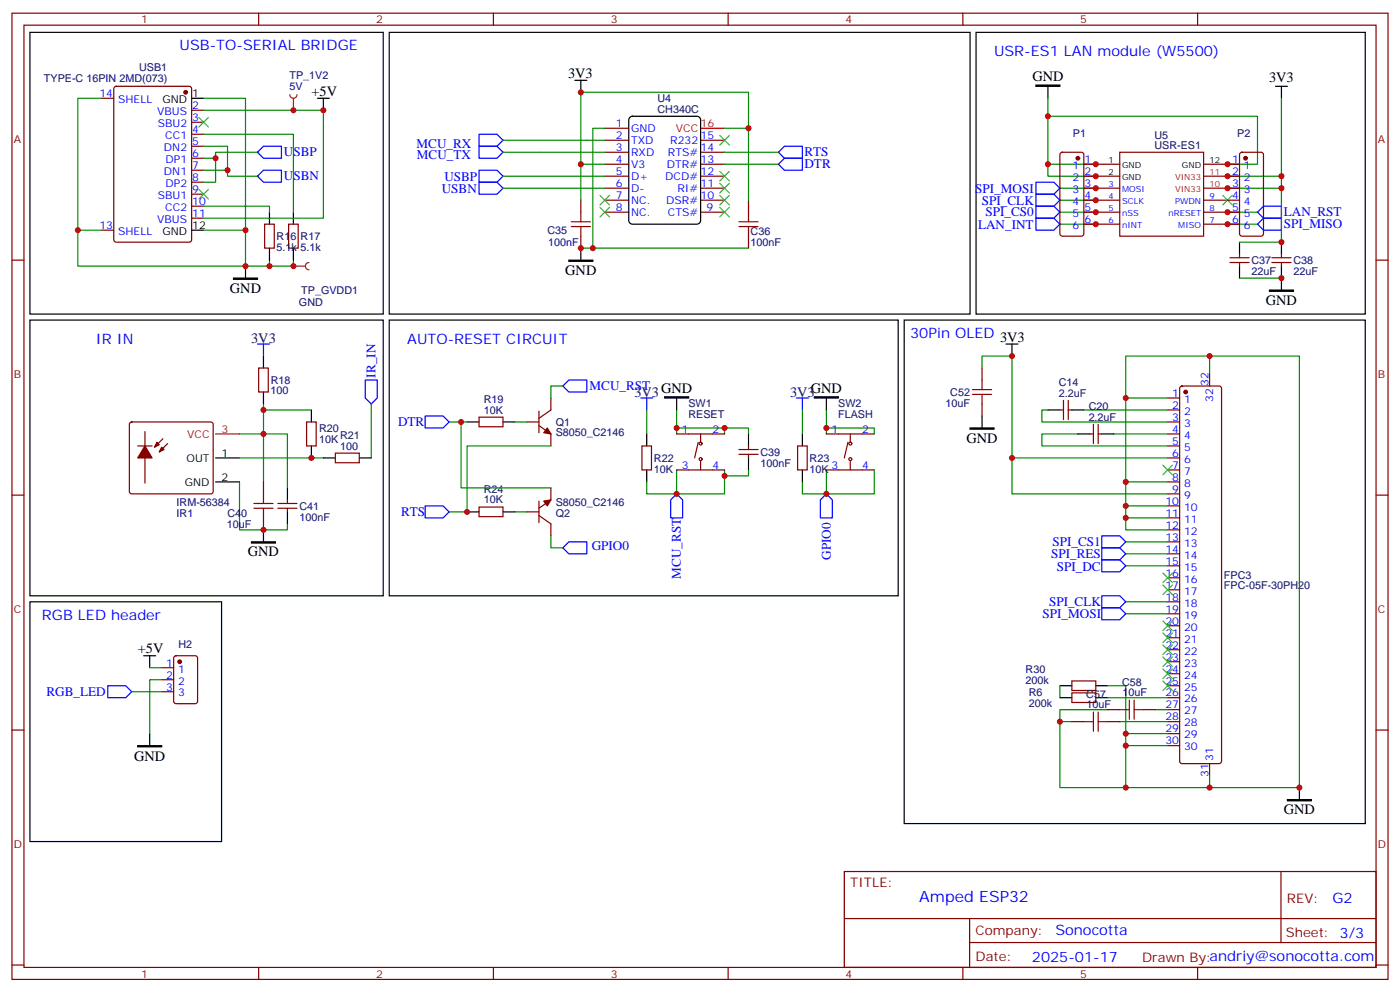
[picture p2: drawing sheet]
<svg xmlns="http://www.w3.org/2000/svg" width="412mm" height="292mm" viewBox="0 0 412 292" stroke-linecap="round" stroke-linejoin="round" font-family="sans-serif">
<g fill="none" stroke="#870000" stroke-width=".35">
<path d="M3.5 3.9h405.4v284.3h-405.4zM7.1 7.4h398.2v277.3h-398.2zM76.2 3.9v3.5M145.3 3.9v3.5M214.5 3.9v3.5M283.6 3.9v3.5M352.8 3.9v3.5M3.5 76.6h3.6M78 66h2.8v7h-2.8zM85 66h2.8v7h-2.8zM405.3 76.6h3.6M3.5 145.7h3.6"/>
<path d="M405.3 145.7h3.6M3.5 214.8h3.6M405.3 214.8h3.6M248.7 256.5h156.6v28.2h-156.6zM377.3 256.5v20.9M248.7 270.3h156.5M285.6 277.4h119.6M285.6 270.3v14.1M3.5 284h3.6M76.2 284.7v3.5M145.3 284.7v3.5M214.5 284.7v3.5"/>
<path d="M283.6 284.7v3.5M352.8 284.7v3.5M405.3 284h3.6"/>
</g>
<path d="M79.4 76.6v1.7h-7.1M86.4 76.6v1.7h-7M70.6 141.8v14.1h14.1v-1.7" fill="none" stroke="#008700" stroke-width=".35"/>
<path d="M79.4 62.4v3.6M79.4 73v3.6M86.4 62.4v3.6M86.4 73v3.6" fill="none" stroke="#000" stroke-width=".35"/>
<path d="M38.3 124.4l.5-.2h23.3l.5 .2 .2 .5v19.7l-.2 .5-.5 .2h-23.3l-.5-.2-.2-.5v-19.7z" fill="#fff" stroke="#870000" stroke-width=".35"/>
<g fill="none" stroke="#000" stroke-width=".35">
<path d="M8.8 9.5h104.1v82.9h-104.1zM114.7 9.5h171.1v82.9h-171.1zM287.5 9.5h114.7v82.9h-114.7zM56.4 28.9h3.6M169.3 23.6h3.6M171.1 23.6v3.6M185.4 34.7l.9-.5h19l.9 .5 .2 .6v29.6l-.5 .9-.6 .2h-19l-.9-.5-.2-.6v-29.6zM308.7 25.4v3.5M375.7 25.4h3.5M377.5 25.4v3.5M56.4 67.7h3.6M72.3 78.3v3.5"/>
<path d="M171.1 73v3.6M365.1 71.3v3.5M365.1 78.3v3.5M377.5 71.3v3.5M377.5 78.3v7.1M8.8 94.2h104.1v81.1h-104.1zM114.7 94.2h149.9v81.1h-149.9zM77.6 104.8v3.5M77.6 115.4v3.5M199.3 117.1v3.5M243.4 117.1v3.5M63.5 134.8h7.1"/>
<path d="M91.7 120.6v3.6M91.7 131.2v3.6M95.2 134.8h3.6M105.8 134.8h3.6M137.6 124.2h3.5M148.2 124.2h3.5M190.5 127.7v3.5M190.5 138.3v3.5M220.5 127.7v3.5M220.5 134.8v3.5M236.4 127.7v3.5M236.4 138.3v3.5"/>
<path d="M63.5 141.8h7.1M77.6 155.9v3.6M84.7 143.6v3.5M84.7 150.6v3.6M137.6 150.6h3.5M148.2 150.6h3.5"/>
</g>
<path d="M206.4 37.7h7M63.5 127.7h7.1" fill="none" stroke="#f00" stroke-width=".35"/>
<g fill="#870000" stroke="#870000" stroke-width=".35">
<path d="M42.7 131.2l2.1 3.6h-4.2z"/>
<path d="M47.6 131.6l.7 .7-1.4 .7z"/>
<path d="M46.2 130.2l.7 .7-1.4 .7z"/>
<path d="M161.2 125.9l1.1 1.8-2.1-.3z"/>
<path d="M160.2 147.5l2.1-.4-1.1 1.8z"/>
<circle cx="54.7" cy="27.2" r=".53"/>
</g>
<g fill="none" stroke="#870000" stroke-width=".35">
<path d="M30 28.9h3.5M33.7 25.6l.5-.2h21.5l.7 .4v44.8l-.4 .6-21.8 .1-.6-.5-.1-44.7zM56.4 32.5h3.6M56.4 36h3.6M56.4 39.5h3.6M178.2 37.7h7M56.4 43h3.6M56.4 46.6h3.6M56.4 50.1h3.6M56.4 53.6h3.6M56.4 57.2h3.6M171.1 58.9v3.5"/>
<path d="M178.2 41.3h7M178.2 44.8h7M178.2 48.3h7M178.2 51.9h7M178.2 55.4h7M178.2 58.9h7M206.4 41.3h7M206.4 44.8h7M206.4 48.3h7M206.4 51.9h7M206.4 55.4h7M206.4 58.9h7"/>
<path d="M220.5 58.9v3.5M322.8 48.3h7M322.8 51.9h7M322.8 55.4h7M322.8 58.9h7M329.8 44.8h24.7v24.7h-24.7zM354.5 48.3h7.1M354.5 51.9h7.1M354.5 55.4h7.1M354.5 58.9h7.1M30 67.7h3.5M56.4 60.7h3.6"/>
<path d="M56.4 64.2h3.6M171.1 69.5v3.5M178.2 62.4h7M206.4 62.4h7M220.5 69.5v3.5M322.8 62.4h7M322.8 66h7M354.5 62.4h7.1M354.5 66h7.1M362.3 77.3h5.6M362.3 75.8h5.6M365.1 74.8v1"/>
<path d="M365.1 77.3v1M374.6 77.3h5.7M374.6 75.8h5.7M377.5 74.8v1M377.5 77.3v1M76.2 108.3h2.8v7.1h-2.8zM162.3 117.1v3.5l-3.6 2.5M40.6 131.2h4.2M42.7 127v15.2M48 129.1l-2.5 2.5M49.4 130.5l-2.5 2.5M90.3 124.2h2.8v7h-2.8z"/>
<path d="M98.8 133.3h7v2.9h-7zM141.1 122.8h7.1v2.8h-7.1zM155.2 124.2h3.5M158.7 125.2l3.6 2.5v3.5M158.7 121v6.4M189.1 131.2h2.8v7.1h-2.8zM199.3 138.3h14.1M199.3 127.7h14.1M205.7 130.2l-1.1 4.6M206.4 127.7v2.5M206.4 135.8v2.5M217.7 133.7h5.6"/>
<path d="M217.7 132.3h5.6M220.5 131.2v1.1M220.5 133.7v1.1M234.9 131.2h2.9v7.1h-2.9zM243.4 138.3h14.1M243.4 127.7h14.1M249.8 130.2l-1.1 4.6M250.5 127.7v2.5M250.5 135.8v2.5M77.6 141.8v3.5M77.6 152.4v3.5M81.8 148.2h5.7"/>
<path d="M81.8 149.6h5.7M84.7 147.1v1.1M84.7 149.6v1M141.1 149.2h7.1v2.8h-7.1zM155.2 150.6h3.5M158.7 151.7l3.6 2.5v3.5M158.7 147.5v6.3M162.3 143.6v3.5l-3.6 2.5"/>
<circle cx="206.4" cy="130.5" r=".44"/>
<circle cx="206.4" cy="135.1" r=".44"/>
<circle cx="250.5" cy="130.5" r=".44"/>
<circle cx="250.5" cy="135.1" r=".44"/>
</g>
<path d="M305.2 25h7v.4h-7zM167.6 76.6h7v.3h-7zM68.8 81.8h7v.4h-7zM373.9 85.4h7.1v.3h-7.1zM195.8 116.8h7v.3h-7zM239.9 116.8h7v.3h-7zM74.1 159.5h7v.3h-7z" fill="#000" stroke="#000" stroke-width=".35"/>
<g fill="none" stroke="#008700" stroke-width=".35">
<path d="M30 28.9h-7.1v38.8h7.1M60 28.9h12.3v38.8M60 32.5h35.2v31.7h-35.2M60 39.5h26.4v22.9M178.2 37.7h-3.6v35.3M213.4 37.7h7.1v-10.5h-49.4v21.1h7.1M220.5 37.7v21.2M308.7 28.9v19.4h14.1M308.7 34.2h61.7v14.1h-8.8M377.5 28.9v23h-15.9M60 43h7v8.9h8.8M60 46.6h3.5"/>
<path d="M60 50.1h7M75.8 44.8h-12.3v8.8h-3.5M148.2 41.3h30M148.2 44.8h30M148.2 51.9h30M148.2 55.4h30M171.1 48.3v10.6M213.4 44.8h15.9M213.4 48.3h15.9M308.7 48.3v3.6h14.1M312.2 55.4h10.6M312.2 58.9h10.6"/>
<path d="M377.5 51.9v3.5h-15.9M377.5 55.4v15.9h-12.4M22.9 67.7v10.6h49.4v-10.6h-12.3M60 60.7h19.4v1.7M171.1 73h49.4M312.2 62.4h10.6M312.2 66h10.6M361.6 62.4h8.8M361.6 66h8.8M365.1 81.8h12.4M77.6 118.9v22.9M109.4 118.9v15.9"/>
<path d="M165.8 113.6h-3.5v3.5M70.6 127.7h14.1v15.9M70.6 134.8h24.6M77.6 120.6h14.1M132.3 124.2h5.3M135.8 124.2v19.4h26.5M151.7 124.2h3.5M162.3 131.2h-24.7v19.4h-5.3M190.5 120.6v7.1M199.3 125.9h14.1v1.8M199.3 138.3v7h14.1v-7M199.3 120.6v7.1"/>
<path d="M213.4 125.9h7.1v1.8M220.5 138.3v1.8h-7.1M236.4 120.6v7.1M243.4 125.9h14.1v1.8M243.4 138.3v7h14.1v-7M243.4 120.6v7.1M151.7 150.6h3.5M162.3 157.7v3.5h3.5M190.5 141.8v3.5h8.8M236.4 141.8v3.5h7"/>
</g>
<path d="M168.3 66.7h5.6M168.3 65.3h5.6M171.1 62.4v2.9M171.1 66.7v2.8M217.7 66.7h5.6M217.7 65.3h5.6M220.5 62.4v2.9M220.5 66.7v2.8M74.8 149.6h5.6M74.8 148.2h5.6M77.6 145.3v2.9M77.6 149.6v2.8" fill="none" stroke="#a10000" stroke-width=".35"/>
<g fill="none" stroke="#00f" stroke-width=".35">
<path d="M141.1 39.5h5.3l1.8 1.8-1.8 1.7h-5.3zM75.8 44.8l1.8-1.8h5.3v3.6h-5.3zM75.8 51.9l1.8-1.8h5.3v3.5h-5.3zM141.1 50.1h5.3l1.8 1.8-1.8 1.7h-5.3zM141.1 53.6h5.3l1.8 1.8-1.8 1.8h-5.3zM141.1 43h5.3l1.8 1.8-1.8 1.8h-5.3zM229.3 48.3l1.8-1.7h5.3v3.5h-5.3zM229.3 44.8l1.8-1.8h5.3v3.6h-5.3zM305.2 53.6h5.2l1.8 1.8-1.8 1.8h-5.2zM305.2 57.2h5.2l1.8 1.7-1.8 1.8h-5.2zM305.2 60.7h5.2l1.8 1.7-1.8 1.8h-5.2zM305.2 64.2h5.2l1.8 1.8-1.8 1.7h-5.2z"/>
<path d="M370.4 66l1.8-1.8h5.3v3.5h-5.3zM370.4 62.4l1.8-1.7h5.3v3.5h-5.3zM75.8 101.2h3.6M77.6 101.2v3.6M107.6 111.8h3.5v5.3l-1.7 1.8-1.8-1.8zM165.8 113.6l1.8-1.8h5.3v3.6h-5.3zM188.7 117.1h3.6M190.5 117.1v3.5M234.6 117.1h3.5M236.4 117.1v3.5M125.2 122.4h5.3l1.8 1.8-1.8 1.7h-5.3zM125.2 148.9h5.3l1.8 1.7-1.8 1.8h-5.3z"/>
<path d="M199.3 145.3l1.8 1.8v5.3h-3.5v-5.3zM243.4 145.3l1.8 1.8v5.3h-3.5v-5.3zM165.8 161.2l1.8-1.7h5.3v3.5h-5.3z"/>
</g>
<g fill="none" stroke="#3c3" stroke-width=".35">
<path d="M58.6 34.6l2.8 2.8M61.4 34.6l-2.8 2.8M212 39.9l2.8 2.8M214.8 39.9l-2.8 2.8M58.6 55.7l2.8 2.9M61.4 55.7l-2.8 2.9M176.7 57.5l2.9 2.8M179.6 57.5l-2.9 2.8M212 50.4l2.8 2.9M212 54l2.8 2.8M212 57.5l2.8 2.8M214.8 50.4l-2.8 2.9"/>
<path d="M214.8 54l-2.8 2.8M214.8 57.5l-2.8 2.8M360.2 57.5l2.8 2.8M363 57.5l-2.8 2.8M176.7 61l2.9 2.9M179.6 61l-2.9 2.9M212 61l2.8 2.9M214.8 61l-2.8 2.9"/>
</g>
<path d="M86.4 78.3h3.6M91 77.3a1.06 1.06 0 0 0-1 1 1.06 1.06 0 0 0 1 1.1" fill="none" stroke="#8c2424" stroke-width=".35"/>
<circle cx="86.4" cy="78.3" r=".18" fill="#8c2424"/>
<path d="M93.5 28.9h3.5M95.2 28.9v3.6M8.8 177.1h56.5v70.5h-56.5zM42.3 193h3.6M44.1 193v3.5M44.1 215.9v3.5" fill="none" stroke="#000" stroke-width=".35"/>
<path d="M47.6 196.5h3.6M51.4 193.2l.5-.2h5.6l.7 .4v13l-.5 .6-5.8 .1-.7-.5v-12.9zM47.6 200h3.6M47.6 203.6h3.6" fill="none" stroke="#870000" stroke-width=".35"/>
<circle cx="52.9" cy="194.7" r=".53" fill="#870000" stroke="#870000" stroke-width=".35"/>
<path d="M40.6 219.4h7v.4h-7z" fill="#000" stroke="#000" stroke-width=".35"/>
<path d="M44.1 196.5h3.5M38.8 203.6h8.8M47.6 200h-3.5v15.9" fill="none" stroke="#008700" stroke-width=".35"/>
<path d="M31.7 201.8h5.3l1.8 1.8-1.8 1.7h-5.3z" fill="none" stroke="#00f" stroke-width=".35"/>
<path d="M85.4 27.9a1.06 1.06 0 0 0 1 1 1.06 1.06 0 0 0 1.1-1M86.4 28.9v3.6" fill="none" stroke="#8c2424" stroke-width=".35"/>
<circle cx="86.4" cy="32.5" r=".18" fill="#8c2424"/>
<path d="M285.8 125.9h7v.4h-7zM379.2 235.3h7.1v.4h-7.1z" fill="#000" stroke="#000" stroke-width=".35"/>
<g fill="none" stroke="#000" stroke-width=".35">
<path d="M266.3 94.2h135.9v148.2h-135.9zM296.3 101.2h3.6M298.1 101.2v3.6M289.3 122.4v3.5M308.7 120.6h3.5M315.7 120.6h3.6M317.5 127.7h3.5M324.6 127.7h3.5M312.2 205.3h3.5M312.2 201.8h3.5M322.8 205.3h3.5M322.8 201.8h3.5"/>
<path d="M382.8 231.8v3.5"/>
</g>
<g fill="none" stroke="#870000" stroke-width=".35">
<path d="M312.4 45l.5-.2h5.7l.6 .4 .1 23.6-.5 .6-5.9 .1-.6-.5-.1-23.5zM319.3 48.3h3.5M319.3 51.9h3.5M319.3 55.4h3.5M319.3 58.9h3.5M361.6 48.3h3.5M361.6 51.9h3.5M361.6 55.4h3.5M361.6 58.9h3.5M365.4 45l.4-.2h5.7l.6 .4 .1 23.6-.5 .6-5.9 .1-.6-.5-.1-23.5zM319.3 62.4h3.5M319.3 66h3.5"/>
<path d="M361.6 62.4h3.5M361.6 66h3.5M289.3 108.3v3.5M289.3 118.9v3.5M313.3 117.8v5.7M314.7 117.8v5.7M344 117.1h3.5M347.7 113.8l.5-.2h10.9l.5 .2 .2 .5v109.7l-.2 .5-.5 .2h-10.9l-.5-.2-.2-.5v-109.7zM356.3 110.1v3.5M312.2 120.6h1.1M314.7 120.6h1M321 127.7h1.1"/>
<path d="M322.1 124.9v5.6M323.5 127.7h1.1M323.5 124.9v5.6M344 120.6h3.5M344 124.2h3.5M344 127.7h3.5M344 131.2h3.5M344 134.8h3.5M344 138.3h3.5M344 141.8h3.5M344 145.3h3.5M344 148.9h3.5"/>
<path d="M344 152.4h3.5M344 155.9h3.5M344 159.5h3.5M344 163h3.5M344 166.5h3.5M344 170h3.5M344 173.6h3.5M344 177.1h3.5M344 180.6h3.5M344 184.1h3.5M344 187.7h3.5M344 191.2h3.5"/>
<path d="M344 194.7h3.5M344 198.3h3.5M315.7 203.9h7.1v2.8h-7.1zM315.7 200.4h7.1v2.8h-7.1zM315.7 212.4h3.6M326.3 208.8h3.5M326.3 212.4h3.5M336.9 208.8h3.5M344 201.8h3.5M344 205.3h3.5M344 208.8h3.5M344 212.4h3.5"/>
<path d="M344 215.9h3.5M344 219.4h3.5M356.3 224.7v3.5"/>
</g>
<g fill="#870000" stroke="#870000" stroke-width=".35">
<circle cx="349.2" cy="115.4" r=".53"/>
<circle cx="317.5" cy="46.6" r=".53"/>
<circle cx="366.9" cy="46.6" r=".53"/>
</g>
<g fill="none" stroke="#008700" stroke-width=".35">
<path d="M289.3 108.3v-3.5h8.8v30h45.9M331.6 117.1v24.7h12.4M356.3 104.8h26.5v127h-26.5v-3.6M356.3 110.1v-5.3h-24.7v12.3h12.4M298.1 134.8v10.5h45.9M308.7 120.6h-1.8v3.6h37.1M317.5 127.7h-10.6v3.5h37.1M319.3 120.6h24.7M328.1 127.7h15.9M331.6 141.8v7.1h12.4M331.6 148.9v3.5h12.4M331.6 152.4v3.5h12.4"/>
<path d="M331.6 159.5h12.4M331.6 163h12.4M331.6 166.5h12.4M331.6 177.1h12.4M331.6 180.6h12.4M312.2 201.8v3.5M315.7 212.4h-3.5v19.4h19.4M326.3 208.8h-14.1v3.6M326.3 201.8h5.3v14.1M326.3 205.3h17.7M329.8 212.4h14.2M340.4 208.8h3.6"/>
<path d="M344 219.4h-12.4v12.4h24.7M344 215.9h-12.4v3.5"/>
</g>
<g fill="none" stroke="#3c3" stroke-width=".35">
<path d="M342.5 136.9l2.9 2.8M345.4 136.9l-2.9 2.8M342.5 168.6l2.9 2.8M342.5 172.2l2.9 2.8M345.4 168.6l-2.9 2.8M345.4 172.2l-2.9 2.8M342.5 182.7l2.9 2.9M342.5 186.3l2.9 2.8M342.5 196.8l2.9 2.9M342.5 193.3l2.9 2.8M342.5 189.8l2.9 2.8M345.4 182.7l-2.9 2.9"/>
<path d="M345.4 186.3l-2.9 2.8M345.4 196.8l-2.9 2.9M345.4 193.3l-2.9 2.8M345.4 189.8l-2.9 2.8M342.5 200.4l2.9 2.8M345.4 200.4l-2.9 2.8"/>
</g>
<path d="M286.5 116.1h5.6M286.5 114.7h5.6M289.3 111.8v2.9M289.3 116.1v2.8M319.3 212.4h2.8M322.1 209.5v5.7M323.5 212.4h2.8M323.5 209.5v5.7M329.8 208.8h2.9M332.7 206v5.7M334.1 208.8h2.8M334.1 206v5.7" fill="none" stroke="#a10000" stroke-width=".35"/>
<path d="M324.6 157.7h5.2l1.8 1.8-1.8 1.7h-5.2zM324.6 161.2h5.2l1.8 1.8-1.8 1.7h-5.2zM324.6 164.7h5.2l1.8 1.8-1.8 1.8h-5.2zM324.6 175.3h5.2l1.8 1.8-1.8 1.8h-5.2zM324.6 178.9h5.2l1.8 1.7-1.8 1.8h-5.2z" fill="none" stroke="#00f" stroke-width=".35"/>
<g fill="#c00">
<circle cx="79.4" cy="78.3" r=".88"/>
<circle cx="77.6" cy="155.9" r=".88"/>
<circle cx="77.6" cy="127.7" r=".88"/>
<circle cx="91.7" cy="134.8" r=".88"/>
<circle cx="77.6" cy="120.6" r=".88"/>
<circle cx="22.9" cy="67.7" r=".88"/>
<circle cx="72.3" cy="78.3" r=".88"/>
<circle cx="72.3" cy="67.7" r=".88"/>
<circle cx="63.5" cy="46.6" r=".88"/>
<circle cx="67" cy="50.1" r=".88"/>
<circle cx="243.4" cy="145.3" r=".88"/>
<circle cx="199.3" cy="145.3" r=".88"/>
<circle cx="137.6" cy="150.6" r=".88"/>
<circle cx="135.8" cy="124.2" r=".88"/>
<circle cx="243.4" cy="125.9" r=".88"/>
<circle cx="199.3" cy="125.9" r=".88"/>
<circle cx="213.4" cy="125.9" r=".88"/>
<circle cx="213.4" cy="140.1" r=".88"/>
<circle cx="171.1" cy="48.3" r=".88"/>
<circle cx="171.1" cy="73" r=".88"/>
<circle cx="220.5" cy="37.7" r=".88"/>
<circle cx="174.6" cy="73" r=".88"/>
<circle cx="171.1" cy="27.2" r=".88"/>
<circle cx="308.7" cy="48.3" r=".88"/>
<circle cx="308.7" cy="34.2" r=".88"/>
<circle cx="377.5" cy="51.9" r=".88"/>
<circle cx="377.5" cy="55.4" r=".88"/>
<circle cx="377.5" cy="71.3" r=".88"/>
<circle cx="377.5" cy="81.8" r=".88"/>
<circle cx="86.4" cy="78.3" r=".88"/>
<circle cx="95.3" cy="32.5" r=".88"/>
<circle cx="86.4" cy="32.5" r=".88"/>
<circle cx="298.1" cy="104.8" r=".88"/>
<circle cx="356.3" cy="104.8" r=".88"/>
<circle cx="382.8" cy="231.8" r=".88"/>
<circle cx="356.3" cy="231.8" r=".88"/>
<circle cx="298.1" cy="134.8" r=".88"/>
<circle cx="331.6" cy="117.1" r=".88"/>
<circle cx="331.6" cy="141.8" r=".88"/>
<circle cx="331.6" cy="148.9" r=".88"/>
<circle cx="331.6" cy="152.4" r=".88"/>
<circle cx="331.6" cy="219.4" r=".88"/>
<circle cx="331.6" cy="231.8" r=".88"/>
<circle cx="312.2" cy="212.4" r=".88"/>
<circle cx="331.6" cy="215.9" r=".88"/>
<circle cx="322.8" cy="48.3" r=".88"/>
<circle cx="322.8" cy="51.9" r=".88"/>
<circle cx="322.8" cy="55.4" r=".88"/>
<circle cx="322.8" cy="58.9" r=".88"/>
<circle cx="322.8" cy="62.4" r=".88"/>
<circle cx="322.8" cy="66" r=".88"/>
<circle cx="361.6" cy="48.3" r=".88"/>
<circle cx="361.6" cy="51.9" r=".88"/>
<circle cx="361.6" cy="55.4" r=".88"/>
<circle cx="361.6" cy="62.4" r=".88"/>
<circle cx="361.6" cy="66" r=".88"/>
</g>
<text font-size="4.6" fill="#00f" x="270.8" y="265.5">Amped ESP32</text>
<g font-size="4.2" fill="#00f">
<text x="52.9" y="14.8">USB-TO-SERIAL BRIDGE</text>
<text x="292.8" y="16.6">USR-ES1 LAN module (W5500)</text>
<text x="28.2" y="101.2">IR IN</text>
<text x="119.9" y="101.2">AUTO-RESET CIRCUIT</text>
<text x="268.1" y="99.5">30Pin OLED</text>
<text x="12.3" y="182.4">RGB LED header</text>
<text x="392.5" y="265.7">G2</text>
<text x="310.9" y="275.3">Sonocotta</text>
<text x="304" y="283.1">2025-01-17</text>
</g>
<g font-size="4.2">
<text x="167.3" y="22.9">3V3</text>
<text x="304.1" y="24">GND</text>
<text x="91.7" y="28.2">+5V</text>
<text x="373.8" y="24.2">3V3</text>
<text x="166.5" y="80.9">GND</text>
<text x="67.7" y="86.2">GND</text>
<text x="372.9" y="89.7">GND</text>
<text x="294.6" y="100.5">3V3</text>
<text x="194.7" y="115.7">GND</text>
<text x="238.8" y="115.7">GND</text>
<text x="284.7" y="130.3">GND</text>
<text x="73" y="163.7">GND</text>
<text x="40.6" y="192.3">+5V</text>
<text x="39.5" y="223.8">GND</text>
<text x="378.2" y="239.6">GND</text>
</g>
<g font-size="4.2" fill="#000080">
<text x="74" y="100.9">3V3</text>
<text x="186.9" y="116.8">3V3</text>
<text x="232.7" y="116.8">3V3</text>
</g>
<g font-size="3.9" fill="#00f">
<text x="83.6" y="46">USBP</text>
<text x="122.7" y="43.4">MCU_RX</text>
<text x="122.8" y="46.8">MCU_TX</text>
<text x="237" y="45.9">RTS</text>
<text x="83.6" y="53">USBN</text>
<text x="130.9" y="53.2">USBP</text>
<text x="237" y="49.4">DTR</text>
<text x="130.1" y="56.7">USBN</text>
<text x="287.3" y="56.7">SPI_MOSI</text>
<text x="289.2" y="60.2">SPI_CLK</text>
<text x="290.3" y="63.7">SPI_CS0</text>
<text x="378.2" y="63.6">LAN_RST</text>
<text x="288.1" y="67.3">LAN_INT</text>
<text x="378.2" y="67.2">SPI_MISO</text>
<text x="110.6" y="111.1" transform="rotate(-90 110.6 111.1)">IR_IN</text>
<text x="173.7" y="114.7">MCU_RST</text>
<text x="117.3" y="125.4">DTR</text>
<text x="118.2" y="151.9">RTS</text>
<text x="174.3" y="161.9">GPIO0</text>
<text x="310" y="160.7">SPI_CS1</text>
<text x="244.7" y="164.8" transform="rotate(-90 244.7 164.8)">GPIO0</text>
<text x="309.6" y="164.2">SPI_RES</text>
<text x="311.3" y="167.9">SPI_DC</text>
<text x="200.6" y="170.3" transform="rotate(-90 200.6 170.3)">MCU_RST</text>
<text x="309" y="178.4">SPI_CLK</text>
<text x="307.1" y="182">SPI_MOSI</text>
<text x="13.7" y="204.8">RGB_LED</text>
</g>
<g font-size="3.9" fill="#800">
<text x="250.5" y="261.1">TITLE:</text>
<text x="379.1" y="265.7">REV:</text>
<text x="287.4" y="275.3">Company:</text>
<text x="378.7" y="275.9">Sheet: 3/3</text>
<text x="287.4" y="282.9">Date:</text>
<text x="336.4" y="283">Drawn By:andriy@sonocotta.com</text>
</g>
<g font-size="3.2" fill="#800">
<text x="41.6" y="6.9">1</text>
<text x="110.8" y="6.9">2</text>
<text x="179.9" y="6.9">3</text>
<text x="249.1" y="6.9">4</text>
<text x="318.2" y="6.9">5</text>
<text x="4.1" y="42">A</text>
<text x="405.9" y="42">A</text>
<text x="4.1" y="111.1">B</text>
<text x="405.9" y="111.1">B</text>
<text x="4.1" y="180.3">C</text>
<text x="405.9" y="180.3">C</text>
<text x="4.1" y="249.4">D</text>
<text x="405.9" y="249.4">D</text>
<text x="41.6" y="287.7">1</text>
<text x="110.8" y="287.7">2</text>
<text x="179.9" y="287.7">3</text>
<text x="249.1" y="287.7">4</text>
<text x="318.2" y="287.7">5</text>
</g>
<g font-size="3.2" fill="#000080">
<text x="41" y="21">USB1</text>
<text x="85.3" y="23.3">TP_1V2</text>
<text x="12.9" y="24.2">TYPE-C 16PIN 2MD(073)</text>
<text x="85.3" y="26.5">5V</text>
<text x="193.7" y="29.9">U4</text>
<text x="193.7" y="33.2">CH340C</text>
<text x="316" y="40.4">P1</text>
<text x="340.1" y="40.8">U5</text>
<text x="364.5" y="40.4">P2</text>
<text x="340.1" y="43.7">USR-ES1</text>
<text x="81.5" y="70.6">R16</text>
<text x="88.5" y="70.6">R17</text>
<text x="161.2" y="68.9">C35</text>
<text x="221.1" y="69.2">C36</text>
<text x="81.5" y="73.9">5.1k 5.1k</text>
<text x="161.5" y="72.4">100nF</text>
<text x="221.1" y="72.4">100nF</text>
<text x="368.7" y="77.7">C37</text>
<text x="381" y="77.7">C38</text>
<text x="368.7" y="80.9">22uF</text>
<text x="381" y="80.9">22uF</text>
<text x="88.8" y="86.5">TP_GVDD1</text>
<text x="88.1" y="90">GND</text>
<text x="79.7" y="112.9">R18</text>
<text x="311.9" y="113.6">C14</text>
<text x="79.7" y="116.1">100</text>
<text x="142.5" y="118.6">R19</text>
<text x="202.8" y="119.7">SW1</text>
<text x="246.9" y="119.7">SW2</text>
<text x="278.5" y="119.7">10uF</text>
<text x="279.9" y="116.5">C52</text>
<text x="311.9" y="116.8">2.2uF</text>
<text x="142.5" y="121.7">10K</text>
<text x="163.7" y="125.2">Q1</text>
<text x="202.8" y="123.1">RESET</text>
<text x="246.9" y="123.1">FLASH</text>
<text x="320.7" y="123.8">2.2uF</text>
<text x="320.7" y="120.6">C20</text>
<text x="94" y="130.3">10K</text>
<text x="94" y="127.1">R20</text>
<text x="100.2" y="129.1">R21</text>
<text x="163.7" y="128.4">S8050_C2146</text>
<text x="100.2" y="132.3">100</text>
<text x="192.6" y="135.9">R22</text>
<text x="224" y="137.4">100nF</text>
<text x="224" y="134.2">C39</text>
<text x="238.5" y="135.9">R23</text>
<text x="192.6" y="139.1">10K</text>
<text x="238.5" y="139.1">10K</text>
<text x="52" y="148.9">IRM-56384</text>
<text x="142.5" y="148.2">10K</text>
<text x="142.5" y="145.1">R24</text>
<text x="163.7" y="148.9">S8050_C2146</text>
<text x="52" y="152.1">IR1</text>
<text x="66.8" y="155.3">10uF</text>
<text x="67" y="152.1">C40</text>
<text x="88.2" y="153.2">100nF</text>
<text x="88.2" y="150">C41</text>
<text x="163.7" y="152">Q2</text>
<text x="360.5" y="173.3">FPC-05F-30PH20</text>
<text x="360.5" y="170.3">FPC3</text>
<text x="52.6" y="190.6">H2</text>
<text x="302.1" y="198">R30</text>
<text x="302.1" y="201.2">200k</text>
<text x="330.6" y="201.8">C58</text>
<text x="303.1" y="208">200k</text>
<text x="303.1" y="204.7">R6</text>
<text x="320" y="205.3">C57</text>
<text x="320" y="208.5">10uF</text>
<text x="330.6" y="205">10uF</text>
</g>
<g font-size="3.2" fill="#00f">
<text x="29.3" y="28.6">14</text>
<text x="34.8" y="30.3">SHELL</text>
<text x="46.3" y="33.9">VBUS</text>
<text x="56.6" y="32.1">2</text>
<text x="56.6" y="35.6">3</text>
<text x="46.5" y="37.4">SBU2</text>
<text x="48.7" y="40.9">CC1</text>
<text x="56.6" y="39.2">4</text>
<text x="181.4" y="40.9">2</text>
<text x="181.4" y="37.4">1</text>
<text x="185.9" y="38.8">GND</text>
<text x="206.4" y="40.9">15</text>
<text x="48.3" y="44.4">DN2</text>
<text x="48.8" y="48">DP1</text>
<text x="56.6" y="42.7">5</text>
<text x="56.6" y="46.2">6</text>
<text x="181.4" y="48">4</text>
<text x="181.4" y="44.4">3</text>
<text x="185.9" y="45.9">RXD</text>
<text x="185.9" y="42.3">TXD</text>
<text x="196.7" y="45.9">RTS#</text>
<text x="197.4" y="42.3">R232</text>
<text x="206.4" y="44.4">14</text>
<text x="206.4" y="48">13</text>
<text x="319.4" y="48">1</text>
<text x="362.9" y="48">1</text>
<text x="48.3" y="51.5">DN1</text>
<text x="56.6" y="49.7">7</text>
<text x="56.6" y="53.3">8</text>
<text x="181.4" y="51.5">5</text>
<text x="185.9" y="52.9">D+</text>
<text x="185.9" y="49.4">V3</text>
<text x="196" y="52.9">DCD#</text>
<text x="196.5" y="49.4">DTR#</text>
<text x="206.4" y="51.5">12</text>
<text x="315.9" y="49.7">1</text>
<text x="315.9" y="53.3">2</text>
<text x="319.4" y="51.5">2</text>
<text x="362.9" y="51.5">2</text>
<text x="366.4" y="49.7">1</text>
<text x="366.4" y="53.3">2</text>
<text x="46.5" y="58.6">SBU1</text>
<text x="48.8" y="55">DP2</text>
<text x="56.6" y="56.8">9</text>
<text x="181.4" y="58.6">7</text>
<text x="181.4" y="55">6</text>
<text x="185.9" y="60">NC.</text>
<text x="185.9" y="56.4">D-</text>
<text x="196.3" y="60">DSR#</text>
<text x="199.5" y="56.4">RI#</text>
<text x="206.4" y="55">11</text>
<text x="206.4" y="58.6">10</text>
<text x="315.9" y="56.8">3</text>
<text x="319.4" y="55">3</text>
<text x="319.4" y="58.6">4</text>
<text x="362.9" y="55">3</text>
<text x="362.9" y="58.6">4</text>
<text x="366.4" y="56.8">3</text>
<text x="46.3" y="65.6">VBUS</text>
<text x="48.7" y="62.1">CC2</text>
<text x="56.6" y="60.3">10</text>
<text x="56.6" y="63.9">11</text>
<text x="181.4" y="62.1">8</text>
<text x="185.9" y="63.5">NC.</text>
<text x="196.7" y="63.5">CTS#</text>
<text x="208.1" y="62.1">9</text>
<text x="315.9" y="60.3">4</text>
<text x="315.9" y="63.9">5</text>
<text x="319.4" y="62.1">5</text>
<text x="319.4" y="65.6">6</text>
<text x="362.9" y="62.1">5</text>
<text x="362.9" y="65.6">6</text>
<text x="366.4" y="60.3">4</text>
<text x="366.4" y="63.9">5</text>
<text x="29.3" y="67.4">13</text>
<text x="34.8" y="69.1">SHELL</text>
<text x="315.9" y="67.4">6</text>
<text x="366.4" y="67.4">6</text>
<text x="356" y="113.6" transform="rotate(-90 356 113.6)">32</text>
<text x="345.3" y="116.8">1</text>
<text x="348.8" y="118.5">1</text>
<text x="357.4" y="118.3" transform="rotate(-90 357.4 118.3)">32</text>
<text x="345.3" y="120.3">2</text>
<text x="345.3" y="123.8">3</text>
<text x="348.8" y="122.1">2</text>
<text x="348.8" y="125.6">3</text>
<text x="200.8" y="127.4">1</text>
<text x="209.9" y="127.4">2</text>
<text x="244.9" y="127.4">1</text>
<text x="254" y="127.4">2</text>
<text x="345.3" y="127.4">4</text>
<text x="345.3" y="130.9">5</text>
<text x="348.8" y="129.1">4</text>
<text x="200.8" y="137.9">3</text>
<text x="209.9" y="137.9">4</text>
<text x="244.9" y="137.9">3</text>
<text x="254" y="137.9">4</text>
<text x="345.3" y="134.4">6</text>
<text x="345.3" y="137.9">7</text>
<text x="348.8" y="132.6">5</text>
<text x="348.8" y="136.2">6</text>
<text x="345.3" y="141.5">8</text>
<text x="348.8" y="139.7">7</text>
<text x="348.8" y="143.2">8</text>
<text x="343.3" y="148.5">10</text>
<text x="345.3" y="145">9</text>
<text x="348.8" y="146.8">9</text>
<text x="343.3" y="152">11</text>
<text x="343.3" y="155.6">12</text>
<text x="348.8" y="150.3">10</text>
<text x="348.8" y="153.8">11</text>
<text x="343.3" y="159.1">13</text>
<text x="348.8" y="157.3">12</text>
<text x="348.8" y="160.9">13</text>
<text x="343.3" y="162.6">14</text>
<text x="343.3" y="166.2">15</text>
<text x="348.8" y="164.4">14</text>
<text x="348.8" y="167.9">15</text>
<text x="343.3" y="169.7">16</text>
<text x="343.3" y="173.2">17</text>
<text x="348.8" y="171.4">16</text>
<text x="343.3" y="176.7">18</text>
<text x="348.8" y="175">17</text>
<text x="348.8" y="178.5">18</text>
<text x="343.3" y="180.3">19</text>
<text x="343.3" y="183.8">20</text>
<text x="348.8" y="182">19</text>
<text x="348.8" y="185.6">20</text>
<text x="343.3" y="187.3">21</text>
<text x="343.3" y="190.9">22</text>
<text x="348.8" y="189.1">21</text>
<text x="49" y="196.1">1</text>
<text x="52.5" y="197.9">1</text>
<text x="343.3" y="194.4">23</text>
<text x="343.3" y="197.9">24</text>
<text x="348.8" y="192.6">22</text>
<text x="348.8" y="196.1">23</text>
<text x="49" y="199.7">2</text>
<text x="49" y="203.2">3</text>
<text x="52.5" y="201.4">2</text>
<text x="343.3" y="201.4">25</text>
<text x="348.8" y="199.7">24</text>
<text x="348.8" y="203.2">25</text>
<text x="52.5" y="205">3</text>
<text x="343.3" y="205">26</text>
<text x="343.3" y="208.5">27</text>
<text x="348.8" y="206.7">26</text>
<text x="343.3" y="212">28</text>
<text x="343.3" y="215.5">29</text>
<text x="348.8" y="210.3">27</text>
<text x="348.8" y="213.8">28</text>
<text x="343.3" y="219.1">30</text>
<text x="348.8" y="217.3">29</text>
<text x="348.8" y="220.8">30</text>
<text x="357.4" y="224" transform="rotate(-90 357.4 224)">31</text>
<text x="356" y="228.8" transform="rotate(-90 356 228.8)">31</text>
</g>
<g font-size="3.2">
<text x="56.6" y="28.6">1</text>
<text x="47.9" y="30.3">GND</text>
<text x="47.9" y="69.1">GND</text>
<text x="56.6" y="67.4">12</text>
<text x="55" y="135.8">OUT</text>
<text x="65.3" y="134.4">1</text>
<text x="54.5" y="142.9">GND</text>
<text x="65.3" y="141.5">2</text>
</g>
<g font-size="3.2" fill="#f00">
<text x="199.1" y="38.8">VCC</text>
<text x="206.4" y="37.4">16</text>
<text x="55.1" y="128.8">VCC</text>
<text x="65.3" y="127.4">3</text>
</g>
<g font-size="2.5">
<text x="326.5" y="48">1</text>
<text x="356.3" y="48">12</text>
<text x="326.5" y="51.5">2</text>
<text x="330.6" y="49.4">GND</text>
<text x="330.6" y="52.9">GND</text>
<text x="348.2" y="49.4">GND</text>
</g>
<g font-size="2.5" fill="#f00">
<text x="346.1" y="52.9">VIN33</text>
<text x="356.3" y="51.5">11</text>
<text x="346.1" y="56.4">VIN33</text>
<text x="356.3" y="55">10</text>
</g>
<g font-size="2.5" fill="#00f">
<text x="326.5" y="55">3</text>
<text x="326.5" y="58.6">4</text>
<text x="330.6" y="56.4">MOSI</text>
<text x="330.6" y="60">SCLK</text>
<text x="346.2" y="60">PWDN</text>
<text x="356.3" y="58.6">9</text>
<text x="326.5" y="62.1">5</text>
<text x="326.5" y="65.6">6</text>
<text x="330.6" y="63.5">nSS</text>
<text x="344.2" y="63.5">nRESET</text>
<text x="356.3" y="65.6">7</text>
<text x="356.3" y="62.1">8</text>
<text x="330.6" y="67">nINT</text>
<text x="347.1" y="67">MISO</text>
</g>
</svg>
